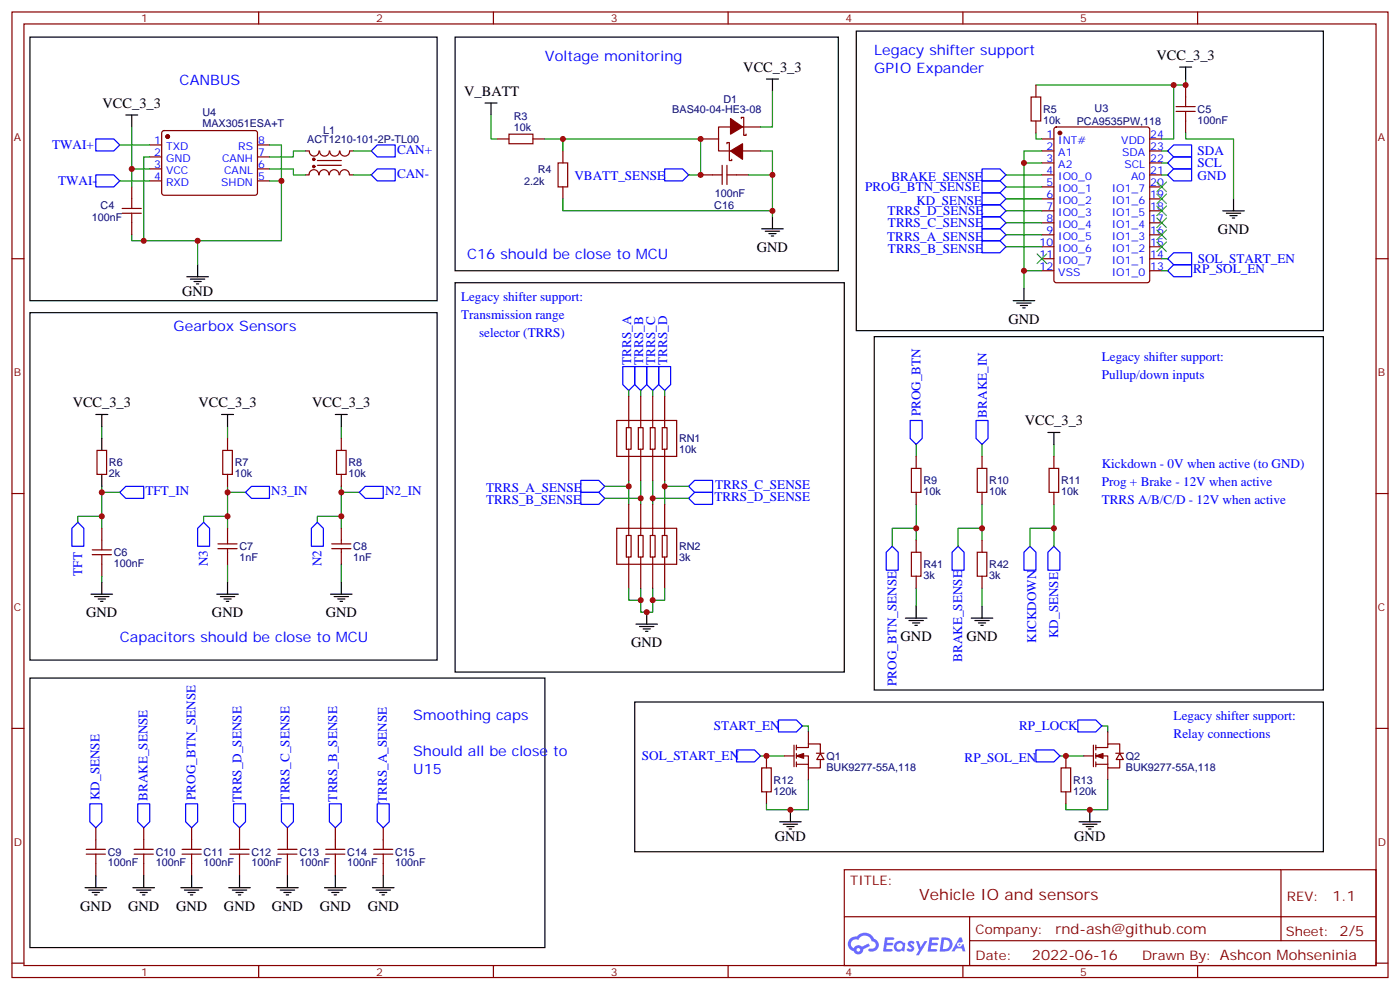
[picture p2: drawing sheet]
<svg xmlns="http://www.w3.org/2000/svg" width="412mm" height="292mm" viewBox="0 0 412 292" stroke-linecap="round" stroke-linejoin="round" font-family="sans-serif">
<g fill="none" stroke="#870000" stroke-width=".35">
<path d="M3.5 3.5h405.4v284.4h-405.4zM7.1 7.1h398.2v277.2h-398.2zM76.2 3.5v3.6M145.3 3.5v3.6M214.5 3.5v3.6M283.6 3.5v3.6M352.8 3.5v3.6M3.5 76.2h3.6M405.3 76.2h3.6M3.5 145.3h3.6M405.3 145.3h3.6M3.5 214.5h3.6"/>
<path d="M405.3 214.5h3.6M248.7 256.1h156.6v28.2h-156.6zM377.3 256.1v20.9M248.7 270h156.5M285.6 277h119.6M285.6 270v14.1M3.5 283.6h3.6M76.2 284.3v3.6M145.3 284.3v3.6M214.5 284.3v3.6M283.6 284.3v3.6M352.8 284.3v3.6"/>
<path d="M405.3 283.6h3.6"/>
</g>
<g fill="#5487ff">
<path d="M267.7 277.3a1.22 1.22 0 0 1 1.7 .3l-.4 .5a.47 .47 0 0 0-.3-.4 .47 .47 0 0 0-.5 .2l.1 .3a1.14 1.14 0 0 1 .8 1.7 1.14 1.14 0 0 1-1.9 0l-.2-.2 .5-.5 .7 .4a.29 .29 0 0 0 .3-.3 .29 .29 0 0 0-.2-.3 1.04 1.04 0 0 1-.6-1.7z"/>
<path d="M260.7 276h2.4l.3 .2-.2 .5-1.8 .1-.1 .8h1.5l.3 .4-.3 .4h-1.6l-.2 1.1h1.7l.2 .3-.2 .3-2.6 .1z"/>
<path d="M273.8 276h2.4l.3 .2-.1 .5-1.8 .1-.2 .8h1.6l.3 .4-.4 .4h-1.6l-.1 1.1h1.7l.2 .3-.2 .3-2.6 .1z"/>
<path d="M282.6 276.1h.7l.3 1.2-.6 .3a.69 .69 0 0 0-1 .3 .69 .69 0 0 0 .4 1 .69 .69 0 0 0 .9-.7l.5-.2 .6 2.2h-.8l-.2-.9h-1.8l-.5 .9h-.8z"/>
<path d="M269.8 277.1h.8l.6 1.8 1.1-1.8h.9l-2.6 4.2h-.8l.9-1.5z"/>
<path d="M277.4 276.1l-.6 4.1h1.3a2.11 2.11 0 0 0 2.5-2.1 2.11 2.11 0 0 0-2.5-2zM278.1 276.8a1.39 1.39 0 0 1 1.7 1.4 1.39 1.39 0 0 1-1.8 1.3h-.3z"/>
<path d="M263.7 277.7a1.54 1.54 0 0 0-.1 2.1 1.54 1.54 0 0 0 2.2 .2l.6 .2 .3-2.3-.2-.2-.4-.1a1.49 1.49 0 0 0-2.4 .1zM264 278.7a.94 .94 0 0 1 1.8 0 .94 .94 0 0 1-1.8 0z"/>
<path d="M250.4 276.4a2.18 2.18 0 0 0 1.1 3.7 1.44 1.44 0 0 0 1.6 1 1.44 1.44 0 0 0 1.2-1.5l2-1-.5-.8-1.9 1a1.47 1.47 0 0 0-2.4 .4 1.39 1.39 0 0 1-.7-1.9 1.39 1.39 0 0 1 2-.5 2.12 2.12 0 0 1 2.2-1.3 2.12 2.12 0 0 1 1.9 1.7 1.14 1.14 0 0 1 1.1 1.4 1.14 1.14 0 0 1-1.7 .8 .43 .43 0 0 0-.5 .3 .43 .43 0 0 0 .4 .5 1.98 1.98 0 0 0 2.5-1.2 1.98 1.98 0 0 0-1.2-2.5 3.1 3.1 0 0 0-5.3-.7l-.9 .1zM252.3 279.7a.55 .55 0 0 1 1.1 0 .55 .55 0 0 1-1.1 0z"/>
<circle cx="282.6" cy="278.1" r=".26"/>
</g>
<g fill="#870000" stroke="#870000" stroke-width=".35">
<path d="M234.6 222.6l2.1-.7v1.4z"/>
<path d="M322.8 222.6l2.1-.7v1.4z"/>
<path d="M215.2 34.9l3.5 2.5-3.5 2.1z"/>
<path d="M215.2 44.4l3.5-2.1v4.6z"/>
<circle cx="49.4" cy="40.2" r=".53"/>
<circle cx="92.4" cy="46.9" r=".35"/>
<circle cx="92.4" cy="49" r=".35"/>
<circle cx="312.2" cy="39.2" r=".53"/>
</g>
<g fill="none" stroke="#870000" stroke-width=".35">
<path d="M47.9 38.7l.4-.2h27.1l.4 .7v17.9l-.7 .4-27-.1-.5-.6v-17.6zM149.9 39.5h7.1v2.8h-7.1zM215.2 37.4h-3.5v7h3.5M218.4 34.9v-.3h.7v5.3h.7v-.4M218.7 37.4h5.3M303.7 28.6h2.9v7h-2.9zM305.2 25v3.6M305.2 35.6v3.6M310.7 37.6l.4-.2h26.9l.6 .4 .1 44.7-.5 .7-27.1 .1-.6-.5-.1-44.7zM346.4 32.8h5.7M346.4 31.4h5.7M349.2 25v6.4"/>
<path d="M349.2 32.8v6.4M38.8 55v6.4M44.1 42.7h3.5M44.1 46.2h3.5M44.1 49.7h3.5M44.1 53.3h3.5M75.8 42.7h3.6M75.8 46.2h3.6M75.8 49.7h3.6M75.8 53.3h3.6M90 44.4h1M91.1 44.5a1.41 1.41 0 0 0 1.4 1.5 1.41 1.41 0 0 0 1.4-1.5"/>
<path d="M93.5 47.3h7M93.5 48.7h7M93.9 51.5a1.41 1.41 0 0 0-1.4-1.5 1.41 1.41 0 0 0-1.4 1.5h-1.1M94.1 51.5a1.41 1.41 0 0 1 1.4-1.5 1.41 1.41 0 0 1 1.4 1.5M94.2 44.5a1.41 1.41 0 0 0 1.4 1.5 1.41 1.41 0 0 0 1.4-1.5M97 51.5a1.41 1.41 0 0 1 1.4-1.5 1.41 1.41 0 0 1 1.4 1.5M97.2 44.5a1.41 1.41 0 0 0 1.4 1.5 1.41 1.41 0 0 0 1.4-1.5M100.1 51.5a1.41 1.41 0 0 1 1.4-1.5 1.41 1.41 0 0 1 1.4 1.5M100.2 44.5a1.41 1.41 0 0 0 1.4 1.5 1.41 1.41 0 0 0 1.4-1.5M103 51.5h1.1M103 44.4h1.1M146.4 40.9h3.5"/>
<path d="M157 40.9h3.5M164.4 48h2.8v7h-2.8zM165.8 44.4v3.6M165.8 55v3.6M206.4 51.5h6.3M206.4 40.9h5.3M212.7 48.7v5.6M214.1 42.3v-.3h.7v5.3h.7v-.4M214.1 51.5h6.4M214.1 48.7v5.6M218.7 44.4h5.3M306.9 51.5h3.5"/>
<path d="M306.9 44.4h3.5M306.9 40.9h3.5M306.9 48h3.5M306.9 55h3.5M306.9 58.6h3.5M338.7 51.5h3.5M338.7 44.4h3.5M338.7 40.9h3.5M338.7 48h3.5M338.7 55h3.5M338.7 58.6h3.5M36 62.8h5.6"/>
<path d="M36 61.4h5.6M38.8 62.8v6.3M306.9 62.1h3.5M306.9 65.6h3.5M306.9 69.1h3.5M306.9 72.7h3.5M306.9 76.2h3.5M306.9 79.7h3.5M338.7 62.1h3.5M338.7 65.6h3.5M338.7 69.1h3.5M338.7 72.7h3.5"/>
<path d="M338.7 76.2h3.5M338.7 79.7h3.5M185.2 116.8v9.1M188.7 116.8v9.1M192.3 116.8v9.1M195.8 116.8v9.1M28.6 132.6h2.8v7.1h-2.8zM65.6 132.6h2.8v7.1h-2.8zM67 129.1v3.5M67 139.7v3.5M99.1 132.6h2.9v7.1h-2.9zM100.5 129.1v3.5"/>
<path d="M100.5 139.7v3.5M181.7 123.8h17.6v10.6h-17.6zM184.5 125.9h1.4v6.4h-1.4zM185.2 132.3v9.2M188 125.9h1.4v6.4h-1.4zM188.7 132.3v9.2M191.6 125.9h1.4v6.4h-1.4zM192.3 132.3v9.2M195.1 125.9h1.4v6.4h-1.4zM195.8 132.3v9.2M268.5 137.9h2.8v7.1h-2.8zM269.9 134.4v3.5"/>
<path d="M287.9 137.9h2.8v7.1h-2.8zM289.3 134.4v3.5M309 137.9h2.9v7.1h-2.9zM310.4 134.4v3.5M30 155.6v6.3M67 155.6v4.6M100.5 155.6v4.6M181.7 155.6h17.6v10.6h-17.6zM184.5 157.7h1.4v6.3h-1.4zM185.2 148.5v9.2M188 157.7h1.4v6.3h-1.4zM188.7 148.5v9.2"/>
<path d="M191.6 157.7h1.4v6.3h-1.4zM192.3 148.5v9.2M195.1 157.7h1.4v6.3h-1.4zM195.8 148.5v9.2M269.9 145v3.5M269.9 159.1v3.5M289.3 145v3.5M289.3 159.1v3.5M310.4 145v3.5M27.2 163.3h5.6M27.2 161.9h5.6M30 163.3v6.4"/>
<path d="M64.2 161.6h5.6M64.2 160.2h5.6M67 161.6v4.6M97.7 161.6h5.7M97.7 160.2h5.7M100.5 161.6v4.6M185.2 164v9.2M188.7 164v9.2M192.3 164v9.2M195.8 164v9.2M268.5 162.6h2.8v7.1h-2.8zM269.9 169.7v3.5"/>
<path d="M287.9 162.6h2.8v7.1h-2.8zM289.3 169.7v3.5M233.9 219.4v6.4M234.6 219.4v1.4M238.1 215.5v3.6M322.1 219.4v6.4M322.8 219.4v1.4M326.3 215.5v3.6M224.4 226.1h2.8v7.1h-2.8zM225.8 222.6v3.5M225.8 233.2v3.5M231.1 222.6h2.8"/>
<path d="M234.6 220.1h3.5v-1h3.6v2.8M234.6 222.6h3.5v3.5h3.6v-2.4M234.6 225.1h3.5M234.6 221.9v1.4M234.6 224.4v1.4M238.1 226.1v3.6M240.5 221.8h2.2M241.7 221.9l1 1.8h-2.1zM312.6 226.1h2.8v7.1h-2.8zM314 222.6v3.5M314 233.2v3.5M319.3 222.6h2.8"/>
<path d="M322.8 220.1h3.5v-1h3.5v2.8M322.8 222.6h3.5v3.5h3.5v-2.4M322.8 225.1h3.5M322.8 221.9v1.4M322.8 224.4v1.4M326.3 226.1v3.6M328.7 221.8h2.2M329.8 221.9l1.1 1.8h-2.1zM25.4 251.5h5.6M25.4 250.1h5.6M28.2 243.8v6.3M28.2 251.5v6.4"/>
<path d="M39.5 251.5h5.7M39.5 250.1h5.7M42.3 243.8v6.3M42.3 251.5v6.4M53.6 251.5h5.7M53.6 250.1h5.7M56.4 243.8v6.3M56.4 251.5v6.4M67.7 251.5h5.7M67.7 250.1h5.7M70.6 243.8v6.3M70.6 251.5v6.4"/>
<path d="M81.8 251.5h5.7M81.8 250.1h5.7M84.7 243.8v6.3M84.7 251.5v6.4M96 251.5h5.6M96 250.1h5.6M98.8 243.8v6.3M98.8 251.5v6.4M110.1 251.5h5.6M110.1 250.1h5.6M112.9 243.8v6.3M112.9 251.5v6.4"/>
</g>
<g fill="none" stroke="#00f" stroke-width=".35">
<path d="M28.2 40.9h5.3l1.8 1.8-1.8 1.7h-5.3zM28.2 51.5h5.3l1.8 1.8-1.8 1.7h-5.3zM109.4 44.4l1.7-1.7h5.3v3.5h-5.3zM109.4 51.5l1.7-1.8h5.3v3.6h-5.3zM195.8 49.7h5.3l1.7 1.8-1.7 1.8h-5.3zM289.3 53.3h5.3l1.7 1.7-1.7 1.8h-5.3zM289.3 49.7h5.3l1.7 1.8-1.7 1.8h-5.3zM289.3 56.8h5.3l1.7 1.8-1.7 1.7h-5.3zM344 44.4l1.7-1.7h5.3v3.5h-5.3zM344 51.5l1.7-1.8h5.3v3.6h-5.3zM345.7 46.2h5.3v3.5h-5.3l-1.7-1.7zM289.3 60.3h5.3l1.7 1.8-1.7 1.8h-5.3z"/>
<path d="M289.3 63.9h5.3l1.7 1.7-1.7 1.8h-5.3zM289.3 70.9h5.3l1.7 1.8-1.7 1.7h-5.3zM289.3 67.4h5.3l1.7 1.7-1.7 1.8h-5.3zM344 76.2l1.7-1.8h5.3v3.6h-5.3zM345.7 78h5.3v3.5h-5.3l-1.7-1.8zM183.4 107.9h3.6v5.3l-1.8 1.8-1.8-1.8zM187 107.9h3.5v5.3l-1.8 1.8-1.7-1.8zM190.5 107.9h3.5v5.3l-1.7 1.8-1.8-1.8zM194 107.9h3.6v5.3l-1.8 1.8-1.8-1.8zM268.1 123.8h3.5v5.3l-1.7 1.8-1.8-1.8zM287.5 123.8h3.5v5.3l-1.7 1.8-1.8-1.8zM22.9 153.8l1.8 1.8v5.3h-3.5v-5.3z"/>
<path d="M35.3 145l1.7-1.8h5.3v3.6h-5.3zM60 153.8l1.7 1.8v5.3h-3.5v-5.3zM72.3 145l1.8-1.8h5.3v3.6h-5.3zM93.5 153.8l1.7 1.8v5.3h-3.5v-5.3zM105.8 145l1.8-1.8h5.3v3.6h-5.3zM171.1 141.5h5.3l1.8 1.7-1.8 1.8h-5.3zM171.1 145h5.3l1.8 1.8-1.8 1.7h-5.3zM202.8 143.2l1.8-1.7h5.3v3.5h-5.3zM202.8 146.8l1.8-1.8h5.3v3.5h-5.3zM262.8 160.9l1.8 1.7v5.3h-3.5v-5.3zM282.2 160.9l1.8 1.7v5.3h-3.5v-5.3zM303.4 160.9l1.8 1.7v5.3h-3.6v-5.3z"/>
<path d="M310.4 160.9l1.8 1.7v5.3h-3.5v-5.3zM229.3 212h5.3l1.8 1.8-1.8 1.7h-5.3zM317.5 212h5.3l1.8 1.8-1.8 1.7h-5.3zM26.5 236.7h3.5v5.3l-1.8 1.8-1.7-1.8zM40.6 236.7h3.5v5.3l-1.8 1.8-1.7-1.8zM54.7 236.7h3.5v5.3l-1.8 1.8-1.7-1.8zM68.8 236.7h3.5v5.3l-1.7 1.8-1.8-1.8zM82.9 236.7h3.5v5.3l-1.7 1.8-1.8-1.8zM97 236.7h3.5v5.3l-1.7 1.8-1.8-1.8zM111.1 236.7h3.6v5.3l-1.8 1.8-1.8-1.8zM217 220.8h5.2l1.8 1.8-1.8 1.8h-5.2zM305.2 220.8h5.2l1.8 1.8-1.8 1.8h-5.2z"/>
</g>
<g fill="none" stroke="#008700" stroke-width=".35">
<path d="M38.8 37.4v12.3h5.3M144.6 33.9v7h1.8M227.5 26.8v10.6h-3.5M305.2 39.2v1.7h1.7M345.7 25v15.9h-3.5M349.2 23.3v1.7h-44M349.2 39.2v1.7h14.2v17.7M35.3 42.7h8.8M35.3 53.3h8.8M38.8 49.7v5.3M44.1 46.2h-1.8v24.7M79.4 49.7h7v1.8h3.6"/>
<path d="M79.4 42.7h3.5v28.2h-44.1v-1.8M79.4 53.3h3.5M90 44.4h-3.6v1.8h-7M104.1 44.4h5.3M104.1 51.5h5.3M160.5 40.9h45.9v10.6h-3.6M165.8 58.6v3.5h61.7M165.8 40.9v3.5M220.5 51.5h7M224 44.4h3.5v19.5M296.3 51.5h10.6M296.3 55h10.6"/>
<path d="M296.3 58.6h10.6M306.9 48h-5.3v31.7M306.9 44.4h-5.3v3.6M342.2 44.4h1.8M342.2 51.5h1.8M342.2 48h1.8M58.2 70.9v7.1M296.3 62.1h10.6M296.3 65.6h10.6M296.3 69.1h10.6M296.3 72.7h10.6M306.9 79.7h-5.3v5.3"/>
<path d="M342.2 76.2h1.8M342.2 79.7h1.8M185.2 115v1.8M188.7 115v1.8M192.3 115v1.8M195.8 115v1.8M30 125.6v3.5M67 125.6v3.5M100.5 125.6v3.5M269.9 130.9v3.5M289.3 130.9v3.5M310.4 130.9v3.5"/>
<path d="M30 152h-7.1v1.8M30 143.2v12.4M30 145h5.3M67 152h-7v1.8M67 145h5.3M67 143.2v12.4M100.5 152h-7v1.8M100.5 145h5.3M100.5 143.2v12.4M185.2 141.5v1.7h-7M185.2 143.2v5.3M188.7 141.5v5.3h-10.5"/>
<path d="M188.7 146.8v1.7M192.3 141.5v5.3h10.5M192.3 146.8v1.7M195.8 141.5v1.7h7M195.8 143.2v5.3M269.9 155.6h-7.1v5.3M269.9 148.5v10.6M289.3 155.6h-7.1v5.3M289.3 148.5v10.6M310.4 148.5v12.4M310.4 155.6h-7v5.3M30 169.7v1.8"/>
<path d="M67 166.2v5.3M100.5 166.2v5.3M185.2 173.2v3.5h3.5M188.7 173.2v7.1h3.6v-7.1M195.8 173.2v3.5h-3.5M269.9 173.2v5.3M289.3 173.2v5.3M236.4 213.8h1.7v1.7M324.6 213.8h1.7v1.7M224 222.6h7.1M238.1 229.7v8.8h-12.3v-1.8M312.2 222.6h7.1"/>
<path d="M326.3 229.7v8.8h-12.3v-1.8"/>
</g>
<g fill="none" stroke="#000" stroke-width=".35">
<path d="M8.8 10.9h120v77.6h-120zM134.1 10.9h112.8v68.8h-112.8zM252.2 9.2h137.6v88.2h-137.6zM347.5 19.8h3.5M349.2 19.8v3.5M37 33.9h3.6M38.8 33.9v3.5M142.9 30.3h3.5M144.6 30.3v3.6M225.8 23.3h3.5M227.5 23.3v3.5M363.4 58.6v3.5"/>
<path d="M58.2 78v3.5M224.4 67.4h6.3M225.4 68.1h4.3M226.5 68.8h2.1M227.2 69.5h.7M227.5 63.9v3.5M360.2 62.1h6.3M361.2 62.8h4.3M362.3 63.5h2.1M363 64.2h.7M8.8 92.1h120v102.3h-120zM55 81.5h6.4"/>
<path d="M56.1 82.2h4.2M57.1 82.9h2.2M57.9 83.6h.7M134.1 83.3h114.6v114.6h-114.6zM257.5 99.1h132.3v104.1h-132.3zM298.4 88.5h6.4M299.5 89.3h4.2M300.6 90h2.1M301.3 90.7h.7M301.6 85v3.5M28.2 122.1h3.5M30 122.1v3.5"/>
<path d="M30 129.1v3.5M30 139.7v3.5M65.3 122.1h3.5M67 122.1v3.5M98.8 122.1h3.5M100.5 122.1v3.5M308.7 127.4h3.5M310.4 127.4v3.5M26.8 175h6.4M27.9 175.7h4.2M28.9 176.4h2.1M29.6 177.1h.7"/>
<path d="M30 171.5v3.5M63.9 175h6.3M64.9 175.7h4.2M66 176.4h2.1M66.7 177.1h.7M67 171.5v3.5M97.4 175h6.3M98.4 175.7h4.3M99.5 176.4h2.1M100.2 177.1h.7M100.5 171.5v3.5M269.9 178.5v3.5"/>
<path d="M289.3 178.5v3.5M8.8 199.7h151.7v79.3h-151.7zM187.3 183.8h6.4M188.4 184.5h4.2M189.4 185.2h2.2M190.1 185.9h.8M190.5 180.3v3.5M266.7 182h6.3M267.8 182.7h4.2M268.8 183.4h2.1M269.5 184.2h.7M286.1 182h6.4"/>
<path d="M287.2 182.7h4.2M288.2 183.4h2.1M288.9 184.2h.7M187 206.7h202.8v44.1h-202.8zM232.8 238.5v3.5M321 238.5v3.5M28.2 257.9v3.5M42.3 257.9v3.5M56.4 257.9v3.5M70.6 257.9v3.5M84.7 257.9v3.5M98.8 257.9v3.5"/>
<path d="M112.9 257.9v3.5M229.7 242h6.3M230.7 242.7h4.2M231.8 243.4h2.1M232.5 244.1h.7M317.9 242h6.3M318.9 242.7h4.2M320 243.4h2.1M320.7 244.1h.7M25 261.4h6.4M26.1 262.1h4.2M27.2 262.8h2.1"/>
<path d="M27.9 263.5h.7M39.2 261.4h6.3M40.2 262.1h4.2M41.3 262.8h2.1M42 263.5h.7M53.3 261.4h6.3M54.3 262.1h4.3M55.4 262.8h2.1M56.1 263.5h.7M67.4 261.4h6.3M68.4 262.1h4.3M69.5 262.8h2.1"/>
<path d="M70.2 263.5h.7M81.5 261.4h6.3M82.5 262.1h4.3M83.6 262.8h2.1M84.3 263.5h.7M95.6 261.4h6.4M96.7 262.1h4.2M97.7 262.8h2.1M98.4 263.5h.7M109.7 261.4h6.4M110.8 262.1h4.2M111.8 262.8h2.1"/>
<path d="M112.5 263.5h.7"/>
</g>
<g fill="none" stroke="#3c3" stroke-width=".35">
<path d="M340.8 57.1l2.8 2.9M340.8 53.6l2.8 2.8M343.6 57.1l-2.8 2.9M343.6 53.6l-2.8 2.8M305.5 74.8l2.8 2.8M308.3 74.8l-2.8 2.8M340.8 71.3l2.8 2.8M340.8 67.7l2.8 2.9M340.8 64.2l2.8 2.8M340.8 60.7l2.8 2.8M343.6 71.3l-2.8 2.8M343.6 67.7l-2.8 2.9"/>
<path d="M343.6 64.2l-2.8 2.8M343.6 60.7l-2.8 2.8"/>
</g>
<g fill="#c00">
<circle cx="82.9" cy="53.3" r=".88"/>
<circle cx="30" cy="145" r=".88"/>
<circle cx="30" cy="152" r=".88"/>
<circle cx="67" cy="152" r=".88"/>
<circle cx="67" cy="145" r=".88"/>
<circle cx="100.5" cy="152" r=".88"/>
<circle cx="100.5" cy="145" r=".88"/>
<circle cx="269.9" cy="155.6" r=".88"/>
<circle cx="289.3" cy="155.6" r=".88"/>
<circle cx="195.8" cy="143.2" r=".88"/>
<circle cx="192.3" cy="146.8" r=".88"/>
<circle cx="188.7" cy="146.8" r=".88"/>
<circle cx="185.2" cy="143.2" r=".88"/>
<circle cx="58.2" cy="70.9" r=".88"/>
<circle cx="314" cy="222.6" r=".88"/>
<circle cx="225.8" cy="222.6" r=".88"/>
<circle cx="310.4" cy="155.6" r=".88"/>
<circle cx="190.5" cy="180.3" r=".88"/>
<circle cx="192.3" cy="176.7" r=".88"/>
<circle cx="188.7" cy="176.7" r=".88"/>
<circle cx="232.8" cy="238.5" r=".88"/>
<circle cx="321" cy="238.5" r=".88"/>
<circle cx="206.4" cy="51.5" r=".88"/>
<circle cx="227.5" cy="51.5" r=".88"/>
<circle cx="206.4" cy="40.9" r=".88"/>
<circle cx="165.8" cy="40.9" r=".88"/>
<circle cx="227.5" cy="62.1" r=".88"/>
<circle cx="345.7" cy="25" r=".88"/>
<circle cx="349.3" cy="25" r=".88"/>
<circle cx="301.6" cy="79.7" r=".88"/>
<circle cx="301.6" cy="48" r=".88"/>
<circle cx="38.8" cy="49.7" r=".88"/>
<circle cx="42.3" cy="70.9" r=".88"/>
</g>
<text font-size="4.6" fill="#800" x="270.8" y="265.1">Vehicle IO and sensors</text>
<g font-size="4.2" fill="#00f">
<text x="160.5" y="18">Voltage monitoring</text>
<text x="257.5" y="16.2">Legacy shifter support</text>
<text x="257.5" y="21.5">GPIO Expander</text>
<text x="52.9" y="25">CANBUS</text>
<text x="137.6" y="76.2">C16 should be close to MCU</text>
<text x="51.2" y="97.4">Gearbox Sensors</text>
<text x="35.3" y="189.1">Capacitors should be close to MCU</text>
<text x="121.7" y="212">Smoothing caps</text>
<text x="121.7" y="222.6">Should all be close to</text>
<text x="121.7" y="227.9">U15</text>
</g>
<g font-size="4.2">
<text x="340.7" y="17.7">VCC_3_3</text>
<text x="219" y="21.2">VCC_3_3</text>
<text x="136.8" y="28.2">V_BATT</text>
<text x="30.2" y="31.8">VCC_3_3</text>
<text x="358.8" y="68.8">GND</text>
<text x="223" y="74.1">GND</text>
<text x="53.6" y="87.1">GND</text>
<text x="297" y="95.3">GND</text>
<text x="21.4" y="120">VCC_3_3</text>
<text x="58.4" y="120">VCC_3_3</text>
<text x="92" y="120">VCC_3_3</text>
<text x="301.9" y="125.3">VCC_3_3</text>
<text x="25.4" y="181.7">GND</text>
<text x="62.4" y="181.7">GND</text>
<text x="96" y="181.7">GND</text>
<text x="185.9" y="190.5">GND</text>
<text x="265.3" y="188.8">GND</text>
<text x="284.7" y="188.8">GND</text>
<text x="228.2" y="247.7">GND</text>
<text x="316.4" y="247.7">GND</text>
<text x="23.6" y="268.1">GND</text>
<text x="37.8" y="268.1">GND</text>
<text x="51.9" y="268.1">GND</text>
<text x="66" y="268.1">GND</text>
<text x="80.1" y="268.1">GND</text>
<text x="94.2" y="268.1">GND</text>
<text x="108.3" y="268.1">GND</text>
</g>
<g font-size="4.2" fill="#800">
<text x="392.5" y="265.4">1.1</text>
<text x="310.9" y="274.9">rnd-ash@github.com</text>
<text x="304" y="282.7">2022-06-16</text>
</g>
<g font-size="3.9" fill="#00f">
<text x="15.3" y="44">TWAI+</text>
<text x="116.9" y="45.3">CAN+</text>
<text x="352.8" y="45.7">SDA</text>
<text x="116.9" y="52.4">CAN-</text>
<text x="169.2" y="52.9">VBATT_SENSE</text>
<text x="262.6" y="53.3">BRAKE_SENSE</text>
<text x="352.8" y="49.2">SCL</text>
<text x="352.8" y="52.9">GND</text>
<text x="17.1" y="54.6">TWAI-</text>
<text x="254.9" y="56.3">PROG_BTN_SENSE</text>
<text x="261.5" y="63.3">TRRS_D_SENSE</text>
<text x="269.9" y="60.3">KD_SENSE</text>
<text x="261.3" y="70.9">TRRS_A_SENSE</text>
<text x="261.6" y="66.9">TRRS_C_SENSE</text>
<text x="261.6" y="74.4">TRRS_B_SENSE</text>
<text x="352.8" y="77.5">SOL_START_EN</text>
<text x="351.5" y="80.5">RP_SOL_EN</text>
<text x="135.8" y="88.5">Legacy shifter support:</text>
<text x="135.8" y="93.8">Transmission range</text>
<text x="141.1" y="99.1">selector (TRRS)</text>
<text x="185.9" y="107.4" transform="rotate(-90 185.9 107.4)">TRRS_A</text>
<text x="189.4" y="107.4" transform="rotate(-90 189.4 107.4)">TRRS_B</text>
<text x="193" y="107.4" transform="rotate(-90 193 107.4)">TRRS_C</text>
<text x="196.5" y="107.4" transform="rotate(-90 196.5 107.4)">TRRS_D</text>
<text x="324.6" y="106.2">Legacy shifter support:</text>
<text x="324.6" y="111.5">Pullup/down inputs</text>
<text x="271.1" y="122.6" transform="rotate(-90 271.1 122.6)">PROG_BTN</text>
<text x="290.7" y="123" transform="rotate(-90 290.7 123)">BRAKE_IN</text>
<text x="324.6" y="137.9">Kickdown - 0V when active (to GND)</text>
<text x="324.6" y="143.2">Prog + Brake - 12V when active</text>
<text x="42.9" y="145.7">TFT_IN</text>
<text x="79.9" y="145.7">N3_IN</text>
<text x="113.4" y="145.7">N2_IN</text>
<text x="143.2" y="145">TRRS_A_SENSE</text>
<text x="143.2" y="148.5">TRRS_B_SENSE</text>
<text x="210.4" y="147.6">TRRS_D_SENSE</text>
<text x="210.6" y="144.1">TRRS_C_SENSE</text>
<text x="324.6" y="148.5">TRRS A/B/C/D - 12V when active</text>
<text x="61.2" y="166.7" transform="rotate(-90 61.2 166.7)">N3</text>
<text x="94.7" y="166.7" transform="rotate(-90 94.7 166.7)">N2</text>
<text x="24.2" y="169.5" transform="rotate(-90 24.2 169.5)">TFT</text>
<text x="305.2" y="189.3" transform="rotate(-90 305.2 189.3)">KICKDOWN</text>
<text x="311.7" y="187.9" transform="rotate(-90 311.7 187.9)">KD_SENSE</text>
<text x="283.5" y="194.9" transform="rotate(-90 283.5 194.9)">BRAKE_SENSE</text>
<text x="264.1" y="202" transform="rotate(-90 264.1 202)">PROG_BTN_SENSE</text>
<text x="210.2" y="215">START_EN</text>
<text x="300.2" y="215">RP_LOCK</text>
<text x="345.7" y="212">Legacy shifter support:</text>
<text x="345.7" y="217.3">Relay connections</text>
<text x="189.1" y="223.8">SOL_START_EN</text>
<text x="284.1" y="224.4">RP_SOL_EN</text>
<text x="29.3" y="235.6" transform="rotate(-90 29.3 235.6)">KD_SENSE</text>
<text x="43.4" y="235.9" transform="rotate(-90 43.4 235.9)">BRAKE_SENSE</text>
<text x="57.6" y="235.5" transform="rotate(-90 57.6 235.5)">PROG_BTN_SENSE</text>
<text x="71.1" y="236.2" transform="rotate(-90 71.1 236.2)">TRRS_D_SENSE</text>
<text x="85.3" y="236" transform="rotate(-90 85.3 236)">TRRS_C_SENSE</text>
<text x="99.4" y="236" transform="rotate(-90 99.4 236)">TRRS_B_SENSE</text>
<text x="113.9" y="236.4" transform="rotate(-90 113.9 236.4)">TRRS_A_SENSE</text>
</g>
<g font-size="3.9" fill="#800">
<text x="250.5" y="260.7">TITLE:</text>
<text x="379.1" y="265.4">REV:</text>
<text x="287.4" y="274.9">Company:</text>
<text x="378.7" y="275.5">Sheet: 2/5</text>
<text x="287.4" y="282.6">Date:</text>
<text x="336.4" y="282.7">Drawn By: Ashcon Mohseninia</text>
</g>
<g font-size="3.2" fill="#800">
<text x="41.6" y="6.5">1</text>
<text x="110.8" y="6.5">2</text>
<text x="179.9" y="6.5">3</text>
<text x="249.1" y="6.5">4</text>
<text x="318.2" y="6.5">5</text>
<text x="4.1" y="41.6">A</text>
<text x="405.9" y="41.6">A</text>
<text x="4.1" y="110.8">B</text>
<text x="405.9" y="110.8">B</text>
<text x="4.1" y="179.9">C</text>
<text x="405.9" y="179.9">C</text>
<text x="4.1" y="249.1">D</text>
<text x="405.9" y="249.1">D</text>
<text x="41.6" y="287.3">1</text>
<text x="110.8" y="287.3">2</text>
<text x="179.9" y="287.3">3</text>
<text x="249.1" y="287.3">4</text>
<text x="318.2" y="287.3">5</text>
</g>
<g font-size="3.2" fill="#000080">
<text x="59.6" y="34.2">U4</text>
<text x="151.4" y="35.3">R3</text>
<text x="198" y="33.2">BAS40-04-HE3-08</text>
<text x="213.1" y="30.3">D1</text>
<text x="307.3" y="33.2">R5</text>
<text x="322.5" y="33.1">U3</text>
<text x="352.8" y="33.2">C5</text>
<text x="59.6" y="37.4">MAX3051ESA+T</text>
<text x="95.2" y="39.6">L1</text>
<text x="151.4" y="38.5">10k</text>
<text x="307.3" y="36.5">10k</text>
<text x="317.2" y="36.8">PCA9535PW,118</text>
<text x="352.8" y="36.5">100nF</text>
<text x="90.5" y="42.1">ACT1210-101-2P-TL00</text>
<text x="158.4" y="50.9">R4</text>
<text x="154.4" y="54.4">2.2k</text>
<text x="210.5" y="58">100nF</text>
<text x="27.1" y="65">100nF</text>
<text x="29.6" y="61.4">C4</text>
<text x="210.4" y="61.5">C16</text>
<text x="200" y="130.2">RN1</text>
<text x="32.1" y="137.3">R6</text>
<text x="69.1" y="137.3">R7</text>
<text x="102.7" y="137.3">R8</text>
<text x="200" y="133.4">10k</text>
<text x="32.1" y="140.5">2k</text>
<text x="69.1" y="140.5">10k</text>
<text x="102.7" y="140.5">10k</text>
<text x="272" y="142.6">R9</text>
<text x="291.4" y="142.6">R10</text>
<text x="312.6" y="142.6">R11</text>
<text x="272" y="145.8">10k</text>
<text x="291.4" y="145.8">10k</text>
<text x="312.6" y="145.8">10k</text>
<text x="200" y="162">RN2</text>
<text x="33.5" y="167">100nF</text>
<text x="33.5" y="163.8">C6</text>
<text x="70.6" y="165.2">1nF</text>
<text x="70.6" y="162">C7</text>
<text x="104.1" y="165.2">1nF</text>
<text x="104.1" y="162">C8</text>
<text x="200" y="165.2">3k</text>
<text x="272" y="167.3">R41</text>
<text x="291.4" y="167.3">R42</text>
<text x="272" y="170.5">3k</text>
<text x="291.4" y="170.5">3k</text>
<text x="243.4" y="226.9">BUK9277-55A,118</text>
<text x="243.4" y="223.8">Q1</text>
<text x="331.6" y="226.9">BUK9277-55A,118</text>
<text x="331.6" y="223.8">Q2</text>
<text x="227.9" y="230.8">R12</text>
<text x="316.1" y="230.8">R13</text>
<text x="227.9" y="234">120k</text>
<text x="316.1" y="234">120k</text>
<text x="31.7" y="252">C9</text>
<text x="45.9" y="252">C10</text>
<text x="60" y="252">C11</text>
<text x="74.1" y="252">C12</text>
<text x="88.2" y="252">C13</text>
<text x="102.3" y="252">C14</text>
<text x="116.4" y="252">C15</text>
<text x="31.7" y="254.9">100nF</text>
<text x="45.9" y="254.9">100nF</text>
<text x="60" y="254.9">100nF</text>
<text x="74.1" y="254.9">100nF</text>
<text x="88.2" y="254.9">100nF</text>
<text x="102.3" y="254.9">100nF</text>
<text x="116.4" y="254.9">100nF</text>
</g>
<g font-size="3.2" fill="#00f">
<text x="308.3" y="40.6">1</text>
<text x="338.8" y="40.6">24</text>
<text x="45.4" y="42.3">1</text>
<text x="45.4" y="45.9">2</text>
<text x="48.9" y="44.1">TXD</text>
<text x="48.9" y="47.6">GND</text>
<text x="65.4" y="47.6">CANH</text>
<text x="70.2" y="44.1">RS</text>
<text x="76" y="45.9">7</text>
<text x="76" y="42.3">8</text>
<text x="308.3" y="44.1">2</text>
<text x="308.3" y="47.6">3</text>
<text x="311.7" y="42.3">INT#</text>
<text x="311.7" y="45.9">A1</text>
<text x="330.3" y="42.3">VDD</text>
<text x="330.6" y="45.9">SDA</text>
<text x="338.8" y="47.6">22</text>
<text x="338.8" y="44.1">23</text>
<text x="45.4" y="49.4">3</text>
<text x="45.4" y="52.9">4</text>
<text x="48.9" y="51.2">VCC</text>
<text x="66" y="51.2">CANL</text>
<text x="76" y="52.9">5</text>
<text x="76" y="49.4">6</text>
<text x="308.3" y="51.2">4</text>
<text x="311.7" y="49.4">A2</text>
<text x="311.7" y="52.9">IO0_0</text>
<text x="331.2" y="49.4">SCL</text>
<text x="333.2" y="52.9">A0</text>
<text x="338.8" y="51.2">21</text>
<text x="48.9" y="54.7">RXD</text>
<text x="65.2" y="54.7">SHDN</text>
<text x="308.3" y="54.7">5</text>
<text x="308.3" y="58.2">6</text>
<text x="311.7" y="56.4">IO0_1</text>
<text x="311.7" y="60">IO0_2</text>
<text x="327.5" y="60">IO1_6</text>
<text x="327.5" y="56.4">IO1_7</text>
<text x="338.8" y="58.2">19</text>
<text x="338.8" y="54.7">20</text>
<text x="308.3" y="61.7">7</text>
<text x="308.3" y="65.3">8</text>
<text x="311.7" y="63.5">IO0_3</text>
<text x="327.5" y="63.5">IO1_5</text>
<text x="338.8" y="65.3">17</text>
<text x="338.8" y="61.7">18</text>
<text x="308.3" y="68.8">9</text>
<text x="311.7" y="67">IO0_4</text>
<text x="311.7" y="70.6">IO0_5</text>
<text x="327.5" y="70.6">IO1_3</text>
<text x="327.5" y="67">IO1_4</text>
<text x="338.8" y="68.8">16</text>
<text x="306.2" y="72.3">10</text>
<text x="306.2" y="75.8">11</text>
<text x="311.7" y="74.1">IO0_6</text>
<text x="311.7" y="77.6">IO0_7</text>
<text x="327.5" y="77.6">IO1_1</text>
<text x="327.5" y="74.1">IO1_2</text>
<text x="338.8" y="75.8">14</text>
<text x="338.8" y="72.3">15</text>
<text x="306.2" y="79.4">12</text>
<text x="311.7" y="81.1">VSS</text>
<text x="327.5" y="81.1">IO1_0</text>
<text x="338.8" y="79.4">13</text>
</g>
</svg>
